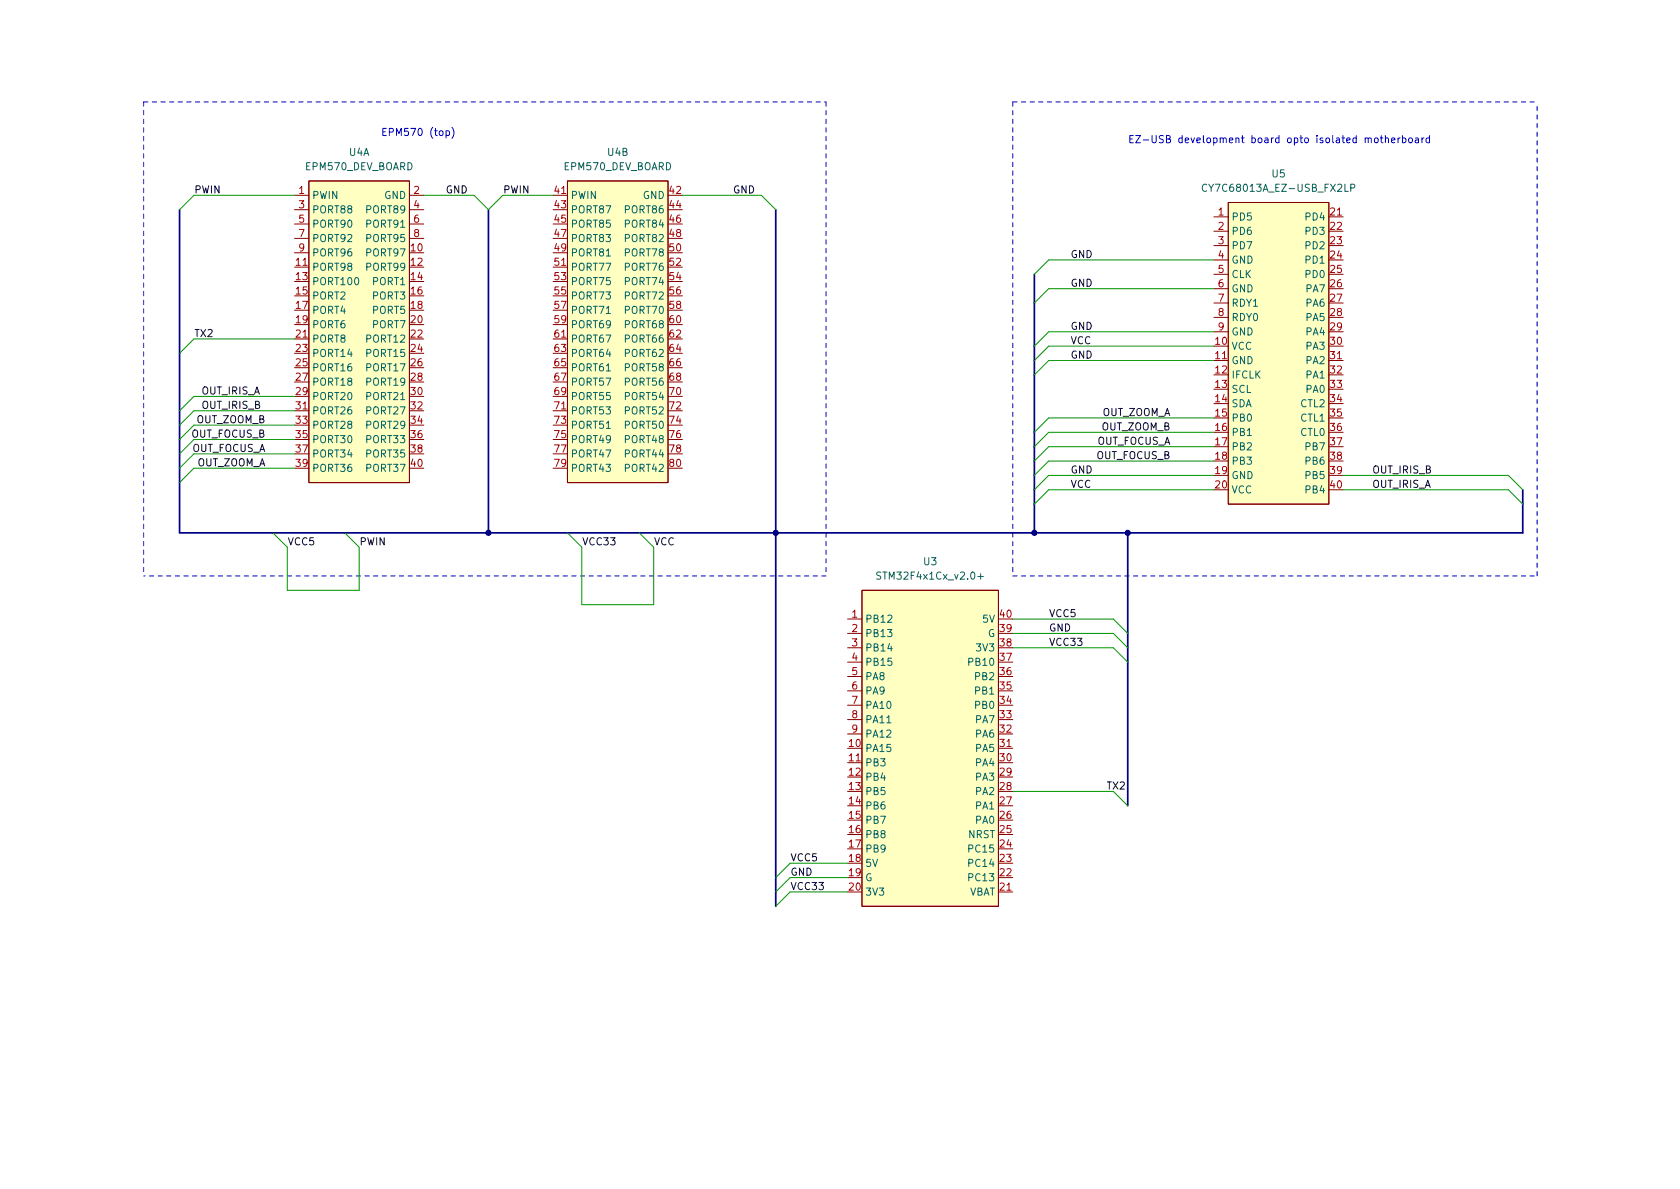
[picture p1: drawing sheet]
<svg xmlns="http://www.w3.org/2000/svg" width="297mm" height="210mm" viewBox="0 0 297 210" stroke-linecap="round" stroke-linejoin="round" font-family="sans-serif">
<g fill="#ffffc2" stroke="#ffffc2" stroke-width=".18">
<path d="M152.4 104.4h24.1v55.9h-24.1z"/>
<path d="M217.2 35.8h17.7v53.3h-17.7z"/>
<path d="M54.6 32h17.8v53.3h-17.8z"/>
<path d="M100.3 32h17.8v53.3h-17.8z"/>
</g>
<g fill="none" stroke="#840000" stroke-width=".18">
<path d="M52.1 34.5h2.5M52.1 37.1h2.5M52.1 39.6h2.5M54.6 32h17.8v53.3h-17.8zM72.4 34.5h2.5M72.4 37.1h2.5M72.4 39.6h2.5M97.8 34.5h2.5M100.3 32h17.8v53.3h-17.8zM214.6 38.3h2.6M217.2 35.8h17.7v53.3h-17.7zM234.9 38.3h2.6"/>
<path d="M52.1 47.2h2.5M52.1 59.9h2.5M52.1 42.2h2.5M52.1 44.7h2.5M72.4 42.2h2.5M97.8 47.2h2.5M97.8 59.9h2.5M214.6 40.9h2.6M214.6 43.4h2.6M214.6 46h2.6M214.6 48.5h2.6M214.6 51h2.6"/>
<path d="M214.6 53.6h2.6M214.6 56.1h2.6M214.6 58.7h2.6M52.1 72.6h2.5M97.8 72.6h2.5M214.6 63.7h2.6M234.9 63.7h2.6M149.9 109.5h2.5M149.9 112h2.5M149.9 114.5h2.5M149.9 117.1h2.5M149.9 119.6h2.5"/>
<path d="M152.4 104.4h24.1v55.9h-24.1zM149.9 134.9h2.5M149.9 122.2h2.5M149.9 124.7h2.5M149.9 127.2h2.5M149.9 129.8h2.5M176.5 132.3h2.6M176.5 157.7h2.6"/>
</g>
<path d="M213.4 32.7a.6 .6 0 0 0-.9 .4 .6 .6 0 0 0 .6 .7l.3-.1M238.8 33.2h.6l.1-.2v-.3l-.7-.1v1.2M155.7 101.2h-.5l-.1 .1v.3l.5 .3 .1 .3-.2 .2h-.5M172.9 101.9h1M156.8 127.8h.7" fill="none" stroke="#006464" stroke-width=".18"/>
<g fill="none" stroke="#0000c2" stroke-width=".18">
<path d="M78.9 23.2l.3-.1 .3 .3-.1 .5h-.5M78.9 23.1v1.3M79.9 22.5a1.46 1.46 0 0 1 0 2M243.1 24.5l.3-.1 .3 .2v.4l-.3 .2h-.3l-.1-.2zM244 24.4h.5M244.2 24v1.1l.3 .1M244.9 24.5l.2-.1 .3 .1 .1 .7M244.9 24v1.2M246 24.8l.6-.1v-.2l-.4-.1-.2 .2 .1 .6h.5M247.2 24.4v.8M247.5 24.4l-.3 .2M248 24.5l.3-.1 .3 .2-.1 .6h-.5"/>
<path d="M248 24v1.2M249.2 24.5l.3-.1 .2 .2v.4l-.2 .2h-.3l-.1-.2zM250.3 24.5h.5v.7M250.8 24.7l-.4 .1-.2 .1 .2 .3h.4M251.4 24.4v.8M251.8 24.4l-.4 .2M252.7 24.5l-.3-.1-.3 .2 .2 .6h.4M252.7 24v1.2"/>
</g>
<path d="M25.4 18h120.6M25.4 18v83.8M146 18v83.8M179.1 18v83.8M179.1 18h92.7M146 101.8h-120.6M179.1 101.8h92.7M271.8 101.8v-83.8" fill="none" stroke="#0000c2" stroke-width=".18" stroke-dasharray=".8 .8"/>
<path d="M31.7 37.1v57.1h237.5v-7.6M86.4 37.1v57.1M137.2 37.1v123.2M182.9 48.5v45.7M199.4 94.2v48.3" fill="none" stroke="#000084" stroke-width=".3"/>
<g fill="none" stroke="#009600" stroke-width=".18">
<path d="M52.1 34.5h-17.8l-2.6 2.6M74.9 34.5h8.9l2.6 2.6 2.5-2.6h8.9M120.6 34.5h14l2.6 2.6M52.1 59.9h-17.8l-2.6 2.6M214.6 51h-29.2l-2.5 2.6M214.6 58.7h-29.2l-2.5 2.5M214.6 46h-29.2l-2.5 2.5M52.1 77.7h-17.8l-2.6 2.6M52.1 72.6h-17.8l-2.6 2.6M52.1 70.1h-17.8l-2.6 2.5M52.1 75.2h-17.8l-2.6 2.5M214.6 61.2h-29.2l-2.5 2.5"/>
<path d="M214.6 76.4h-29.2l-2.5 2.6M214.6 79h-29.2l-2.5 2.5M214.6 73.9h-29.2l-2.5 2.5M214.6 63.7h-29.2l-2.5 2.6M48.3 94.2l2.5 2.6v7.6h12.7v-7.6l-2.5-2.6M52.1 82.8h-17.8l-2.6 2.5M52.1 80.3h-17.8l-2.6 2.5M100.3 94.2l2.6 2.6v10.1h12.7v-10.1l-2.6-2.6M214.6 84.1h-29.2l-2.5 2.5M214.6 86.6h-29.2l-2.5 2.5M214.6 81.5h-29.2l-2.5 2.6M237.5 84.1h29.2l2.5 2.5"/>
<path d="M237.5 86.6h29.2l2.5 2.5M179.1 114.5h17.7l2.6 2.6M179.1 109.5h17.7l2.6 2.5M179.1 112h17.7l2.6 2.5M179.1 139.9h17.7l2.6 2.6M149.9 155.2h-10.2l-2.5 2.5M149.9 157.7h-10.2l-2.5 2.6M149.9 152.6h-10.2l-2.5 2.6"/>
</g>
<g fill="#000084" stroke="#000084" stroke-width=".18">
<circle cx="137.2" cy="94.2" r=".46"/>
<circle cx="182.9" cy="94.2" r=".46"/>
<circle cx="199.4" cy="94.2" r=".46"/>
<circle cx="86.4" cy="94.2" r=".46"/>
</g>
<g font-size="1.8" fill="#006464">
<text x="61.7" y="27.6">U4A</text>
<text x="107.5" y="27.6">U4B</text>
<text x="54.1" y="30.1">EPM570_DEV_BOARD</text>
<text x="55.1" y="35.2">PWIN</text>
<text x="68" y="35.2">GND</text>
<text x="99.8" y="30.1">EPM570_DEV_BOARD</text>
<text x="100.8" y="35.2">PWIN</text>
<text x="113.7" y="35.2">GND</text>
<text x="213.6" y="33.9">CY7C68013A_EZ-USB_FX2LP</text>
<text x="224.9" y="31.4">U5</text>
<text x="55.1" y="37.7">PORT88</text>
<text x="55.1" y="40.3">PORT90</text>
<text x="65" y="37.7">PORT89</text>
<text x="65" y="40.3">PORT91</text>
<text x="100.8" y="37.7">PORT87</text>
<text x="100.8" y="40.3">PORT85</text>
<text x="110.7" y="37.7">PORT86</text>
<text x="110.7" y="40.3">PORT84</text>
<text x="217.7" y="39">PD5</text>
<text x="217.7" y="41.5">PD6</text>
<text x="231" y="39">PD4</text>
<text x="231" y="41.5">PD3</text>
<text x="55.1" y="47.9">PORT98</text>
<text x="55.1" y="42.8">PORT92</text>
<text x="55.1" y="45.3">PORT96</text>
<text x="65" y="45.3">PORT97</text>
<text x="65" y="47.9">PORT99</text>
<text x="65" y="42.8">PORT95</text>
<text x="100.8" y="42.8">PORT83</text>
<text x="100.8" y="45.3">PORT81</text>
<text x="100.8" y="47.9">PORT77</text>
<text x="110.7" y="42.8">PORT82</text>
<text x="110.7" y="45.3">PORT78</text>
<text x="110.7" y="47.9">PORT76</text>
<text x="217.7" y="44.1">PD7</text>
<text x="217.7" y="46.6">GND</text>
<text x="231" y="44.1">PD2</text>
<text x="231" y="46.6">PD1</text>
<text x="55.1" y="50.4">PORT100</text>
<text x="55.1" y="53">PORT2</text>
<text x="66" y="50.4">PORT1</text>
<text x="66" y="53">PORT3</text>
<text x="100.8" y="50.4">PORT75</text>
<text x="100.8" y="53">PORT73</text>
<text x="110.7" y="50.4">PORT74</text>
<text x="110.7" y="53">PORT72</text>
<text x="217.7" y="49.1">CLK</text>
<text x="217.7" y="51.7">GND</text>
<text x="231" y="49.1">PD0</text>
<text x="231" y="51.7">PA7</text>
<text x="55.1" y="55.5">PORT4</text>
<text x="55.1" y="58">PORT6</text>
<text x="66" y="55.5">PORT5</text>
<text x="66" y="58">PORT7</text>
<text x="100.8" y="55.5">PORT71</text>
<text x="100.8" y="58">PORT69</text>
<text x="110.7" y="55.5">PORT70</text>
<text x="110.7" y="58">PORT68</text>
<text x="217.7" y="54.2">RDY1</text>
<text x="217.7" y="56.8">RDY0</text>
<text x="217.7" y="59.3">GND</text>
<text x="231" y="54.2">PA6</text>
<text x="231" y="56.8">PA5</text>
<text x="231" y="59.3">PA4</text>
<text x="55.1" y="60.6">PORT8</text>
<text x="55.1" y="63.1">PORT14</text>
<text x="55.1" y="65.7">PORT16</text>
<text x="65" y="60.6">PORT12</text>
<text x="65" y="63.1">PORT15</text>
<text x="65" y="65.7">PORT17</text>
<text x="100.8" y="60.6">PORT67</text>
<text x="100.8" y="63.1">PORT64</text>
<text x="100.8" y="65.7">PORT61</text>
<text x="110.7" y="60.6">PORT66</text>
<text x="110.7" y="63.1">PORT62</text>
<text x="110.7" y="65.7">PORT58</text>
<text x="217.7" y="61.8">VCC</text>
<text x="217.7" y="64.4">GND</text>
<text x="231" y="61.8">PA3</text>
<text x="231" y="64.4">PA2</text>
<text x="55.1" y="68.2">PORT18</text>
<text x="55.1" y="70.7">PORT20</text>
<text x="65" y="68.2">PORT19</text>
<text x="65" y="70.7">PORT21</text>
<text x="100.8" y="68.2">PORT57</text>
<text x="100.8" y="70.7">PORT55</text>
<text x="110.7" y="68.2">PORT56</text>
<text x="110.7" y="70.7">PORT54</text>
<text x="217.7" y="66.9">IFCLK</text>
<text x="217.7" y="69.5">SCL</text>
<text x="231" y="66.9">PA1</text>
<text x="231" y="69.5">PA0</text>
<text x="55.1" y="73.3">PORT26</text>
<text x="55.1" y="75.8">PORT28</text>
<text x="65" y="73.3">PORT27</text>
<text x="65" y="75.8">PORT29</text>
<text x="100.8" y="73.3">PORT53</text>
<text x="100.8" y="75.8">PORT51</text>
<text x="110.7" y="73.3">PORT52</text>
<text x="110.7" y="75.8">PORT50</text>
<text x="217.7" y="72">SDA</text>
<text x="217.7" y="74.5">PB0</text>
<text x="217.7" y="77.1">PB1</text>
<text x="230" y="72">CTL2</text>
<text x="230" y="74.5">CTL1</text>
<text x="230" y="77.1">CTL0</text>
<text x="55.1" y="78.4">PORT30</text>
<text x="55.1" y="80.9">PORT34</text>
<text x="55.1" y="83.4">PORT36</text>
<text x="65" y="78.4">PORT33</text>
<text x="65" y="80.9">PORT35</text>
<text x="65" y="83.4">PORT37</text>
<text x="100.8" y="78.4">PORT49</text>
<text x="100.8" y="80.9">PORT47</text>
<text x="100.8" y="83.4">PORT43</text>
<text x="110.7" y="78.4">PORT48</text>
<text x="110.7" y="80.9">PORT44</text>
<text x="110.7" y="83.4">PORT42</text>
<text x="217.7" y="79.6">PB2</text>
<text x="217.7" y="82.2">PB3</text>
<text x="231" y="79.6">PB7</text>
<text x="231" y="82.2">PB6</text>
<text x="217.7" y="84.7">GND</text>
<text x="217.7" y="87.2">VCC</text>
<text x="231" y="84.7">PB5</text>
<text x="231" y="87.2">PB4</text>
<text x="163.3" y="99.9">U3</text>
<text x="155.7" y="102.5">STM32F4x1Cx_v2.0+</text>
<text x="152.9" y="110.1">PB12</text>
<text x="152.9" y="112.6">PB13</text>
<text x="173.9" y="110.1">5V</text>
<text x="174.6" y="112.6">G</text>
<text x="152.9" y="115.2">PB14</text>
<text x="152.9" y="117.7">PB15</text>
<text x="171.6" y="117.7">PB10</text>
<text x="172.9" y="115.2">3V3</text>
<text x="152.9" y="120.3">PA8</text>
<text x="152.9" y="122.8">PA9</text>
<text x="152.9" y="125.3">PA10</text>
<text x="172.6" y="125.3">PB0</text>
<text x="172.6" y="122.8">PB1</text>
<text x="172.6" y="120.3">PB2</text>
<text x="152.9" y="127.9">PA11</text>
<text x="152.9" y="130.4">PA12</text>
<text x="172.6" y="130.4">PA6</text>
<text x="172.6" y="127.9">PA7</text>
<text x="152.9" y="133">PA15</text>
<text x="152.9" y="135.5">PB3</text>
<text x="172.6" y="135.5">PA4</text>
<text x="172.6" y="133">PA5</text>
<text x="152.9" y="138">PB4</text>
<text x="152.9" y="140.6">PB5</text>
<text x="152.9" y="143.1">PB6</text>
<text x="172.6" y="143.1">PA1</text>
<text x="172.6" y="140.6">PA2</text>
<text x="172.6" y="138">PA3</text>
<text x="152.9" y="145.7">PB7</text>
<text x="152.9" y="148.2">PB8</text>
<text x="171.2" y="148.2">NRST</text>
<text x="172.6" y="145.7">PA0</text>
<text x="152.9" y="150.7">PB9</text>
<text x="152.9" y="153.3">5V</text>
<text x="152.9" y="155.8">G</text>
<text x="171.6" y="155.8">PC13</text>
<text x="171.6" y="153.3">PC14</text>
<text x="171.6" y="150.7">PC15</text>
<text x="152.9" y="158.4">3V3</text>
<text x="171.2" y="158.4">VBAT</text>
</g>
<g font-size="1.8" fill="#0000c2">
<text x="67.3" y="24">EPM570 (top)</text>
<text x="199.4" y="25.3">EZ-USB development board opto isolated motherboard</text>
</g>
<g font-size="1.8" fill="#0f0f0f">
<text x="34.3" y="34.2">PWIN</text>
<text x="78.7" y="34.2">GND</text>
<text x="88.9" y="34.2">PWIN</text>
<text x="129.5" y="34.2">GND</text>
<text x="189.2" y="45.6">GND</text>
<text x="189.2" y="50.7">GND</text>
<text x="34.3" y="59.6">TX2</text>
<text x="189.2" y="58.3">GND</text>
<text x="189.2" y="63.4">GND</text>
<text x="189.2" y="60.9">VCC</text>
<text x="35.6" y="69.7">OUT_IRIS_A</text>
<text x="33.8" y="77.4">OUT_FOCUS_B</text>
<text x="34.7" y="74.8">OUT_ZOOM_B</text>
<text x="35.6" y="72.3">OUT_IRIS_B</text>
<text x="194.7" y="76.1">OUT_ZOOM_B</text>
<text x="194.7" y="73.6">OUT_ZOOM_A</text>
<text x="33.8" y="79.9">OUT_FOCUS_A</text>
<text x="34.7" y="82.4">OUT_ZOOM_A</text>
<text x="189.2" y="83.7">GND</text>
<text x="193.8" y="78.6">OUT_FOCUS_A</text>
<text x="193.8" y="81.2">OUT_FOCUS_B</text>
<text x="242.6" y="83.7">OUT_IRIS_B</text>
<text x="189.2" y="86.3">VCC</text>
<text x="242.6" y="86.3">OUT_IRIS_A</text>
<text x="50.8" y="96.4">VCC5</text>
<text x="63.5" y="96.4">PWIN</text>
<text x="102.9" y="96.4">VCC33</text>
<text x="115.6" y="96.4">VCC</text>
<text x="185.4" y="111.7">GND</text>
<text x="185.4" y="109.1">VCC5</text>
<text x="185.4" y="114.2">VCC33</text>
<text x="195.6" y="139.6">TX2</text>
<text x="139.7" y="154.8">GND</text>
<text x="139.7" y="152.3">VCC5</text>
<text x="139.7" y="157.4">VCC33</text>
</g>
<g font-size="1.8" fill="#a90000">
<text x="52.8" y="34.3">1</text>
<text x="73.2" y="34.3">2</text>
<text x="98.1" y="34.3">41</text>
<text x="118.4" y="34.3">42</text>
<text x="52.8" y="36.8">3</text>
<text x="52.8" y="39.4">5</text>
<text x="52.8" y="41.9">7</text>
<text x="73.2" y="36.8">4</text>
<text x="73.2" y="39.4">6</text>
<text x="73.2" y="41.9">8</text>
<text x="98.1" y="36.8">43</text>
<text x="98.1" y="39.4">45</text>
<text x="98.1" y="41.9">47</text>
<text x="118.4" y="36.8">44</text>
<text x="118.4" y="39.4">46</text>
<text x="118.4" y="41.9">48</text>
<text x="215.4" y="38.1">1</text>
<text x="215.4" y="40.6">2</text>
<text x="235.2" y="38.1">21</text>
<text x="235.2" y="40.6">22</text>
<text x="52.4" y="47">11</text>
<text x="52.8" y="44.4">9</text>
<text x="72.7" y="44.4">10</text>
<text x="72.7" y="47">12</text>
<text x="98.1" y="44.4">49</text>
<text x="98.1" y="47">51</text>
<text x="118.4" y="44.4">50</text>
<text x="118.4" y="47">52</text>
<text x="215.4" y="43.2">3</text>
<text x="215.4" y="45.7">4</text>
<text x="235.2" y="43.2">23</text>
<text x="235.2" y="45.7">24</text>
<text x="52.4" y="49.5">13</text>
<text x="52.4" y="52.1">15</text>
<text x="72.7" y="49.5">14</text>
<text x="72.7" y="52.1">16</text>
<text x="98.1" y="49.5">53</text>
<text x="98.1" y="52.1">55</text>
<text x="118.4" y="49.5">54</text>
<text x="118.4" y="52.1">56</text>
<text x="215.4" y="48.3">5</text>
<text x="215.4" y="50.8">6</text>
<text x="215.4" y="53.3">7</text>
<text x="235.2" y="48.3">25</text>
<text x="235.2" y="50.8">26</text>
<text x="235.2" y="53.3">27</text>
<text x="52.4" y="54.6">17</text>
<text x="52.4" y="57.1">19</text>
<text x="52.4" y="59.7">21</text>
<text x="72.7" y="54.6">18</text>
<text x="72.7" y="57.1">20</text>
<text x="72.7" y="59.7">22</text>
<text x="98.1" y="54.6">57</text>
<text x="98.1" y="57.1">59</text>
<text x="98.1" y="59.7">61</text>
<text x="118.4" y="54.6">58</text>
<text x="118.4" y="57.1">60</text>
<text x="118.4" y="59.7">62</text>
<text x="215.4" y="55.9">8</text>
<text x="215.4" y="58.4">9</text>
<text x="235.2" y="55.9">28</text>
<text x="235.2" y="58.4">29</text>
<text x="52.4" y="62.2">23</text>
<text x="52.4" y="64.8">25</text>
<text x="72.7" y="62.2">24</text>
<text x="72.7" y="64.8">26</text>
<text x="98.1" y="62.2">63</text>
<text x="98.1" y="64.8">65</text>
<text x="118.4" y="62.2">64</text>
<text x="118.4" y="64.8">66</text>
<text x="214.9" y="61">10</text>
<text x="214.9" y="63.5">11</text>
<text x="235.2" y="61">30</text>
<text x="235.2" y="63.5">31</text>
<text x="52.4" y="67.3">27</text>
<text x="52.4" y="69.8">29</text>
<text x="72.7" y="67.3">28</text>
<text x="72.7" y="69.8">30</text>
<text x="98.1" y="67.3">67</text>
<text x="98.1" y="69.8">69</text>
<text x="118.4" y="67.3">68</text>
<text x="118.4" y="69.8">70</text>
<text x="214.9" y="66">12</text>
<text x="214.9" y="68.6">13</text>
<text x="214.9" y="71.1">14</text>
<text x="235.2" y="66">32</text>
<text x="235.2" y="68.6">33</text>
<text x="235.2" y="71.1">34</text>
<text x="52.4" y="72.4">31</text>
<text x="52.4" y="74.9">33</text>
<text x="52.4" y="77.5">35</text>
<text x="72.7" y="72.4">32</text>
<text x="72.7" y="74.9">34</text>
<text x="72.7" y="77.5">36</text>
<text x="98.1" y="72.4">71</text>
<text x="98.1" y="74.9">73</text>
<text x="98.1" y="77.5">75</text>
<text x="118.4" y="72.4">72</text>
<text x="118.4" y="74.9">74</text>
<text x="118.4" y="77.5">76</text>
<text x="214.9" y="73.7">15</text>
<text x="214.9" y="76.2">16</text>
<text x="235.2" y="73.7">35</text>
<text x="235.2" y="76.2">36</text>
<text x="52.4" y="80">37</text>
<text x="52.4" y="82.5">39</text>
<text x="72.7" y="80">38</text>
<text x="72.7" y="82.5">40</text>
<text x="98.1" y="80">77</text>
<text x="98.1" y="82.5">79</text>
<text x="118.4" y="80">78</text>
<text x="118.4" y="82.5">80</text>
<text x="214.9" y="78.7">17</text>
<text x="214.9" y="81.3">18</text>
<text x="214.9" y="83.8">19</text>
<text x="235.2" y="78.7">37</text>
<text x="235.2" y="81.3">38</text>
<text x="235.2" y="83.8">39</text>
<text x="214.9" y="86.4">20</text>
<text x="235.2" y="86.4">40</text>
<text x="150.6" y="109.2">1</text>
<text x="150.6" y="111.8">2</text>
<text x="176.8" y="111.8">39</text>
<text x="176.8" y="109.2">40</text>
<text x="150.6" y="114.3">3</text>
<text x="150.6" y="116.8">4</text>
<text x="150.6" y="119.4">5</text>
<text x="176.8" y="119.4">36</text>
<text x="176.8" y="116.8">37</text>
<text x="176.8" y="114.3">38</text>
<text x="150.6" y="121.9">6</text>
<text x="150.6" y="124.5">7</text>
<text x="176.8" y="124.5">34</text>
<text x="176.8" y="121.9">35</text>
<text x="150.6" y="127">8</text>
<text x="150.6" y="129.5">9</text>
<text x="176.8" y="129.5">32</text>
<text x="176.8" y="127">33</text>
<text x="150.1" y="132.1">10</text>
<text x="150.1" y="134.6">11</text>
<text x="150.1" y="137.2">12</text>
<text x="176.8" y="137.2">29</text>
<text x="176.8" y="134.6">30</text>
<text x="176.8" y="132.1">31</text>
<text x="150.1" y="139.7">13</text>
<text x="150.1" y="142.2">14</text>
<text x="176.8" y="142.2">27</text>
<text x="176.8" y="139.7">28</text>
<text x="150.1" y="144.8">15</text>
<text x="150.1" y="147.3">16</text>
<text x="150.1" y="149.9">17</text>
<text x="176.8" y="149.9">24</text>
<text x="176.8" y="147.3">25</text>
<text x="176.8" y="144.8">26</text>
<text x="150.1" y="152.4">18</text>
<text x="150.1" y="154.9">19</text>
<text x="176.8" y="154.9">22</text>
<text x="176.8" y="152.4">23</text>
<text x="150.1" y="157.5">20</text>
<text x="176.8" y="157.5">21</text>
</g>
</svg>
